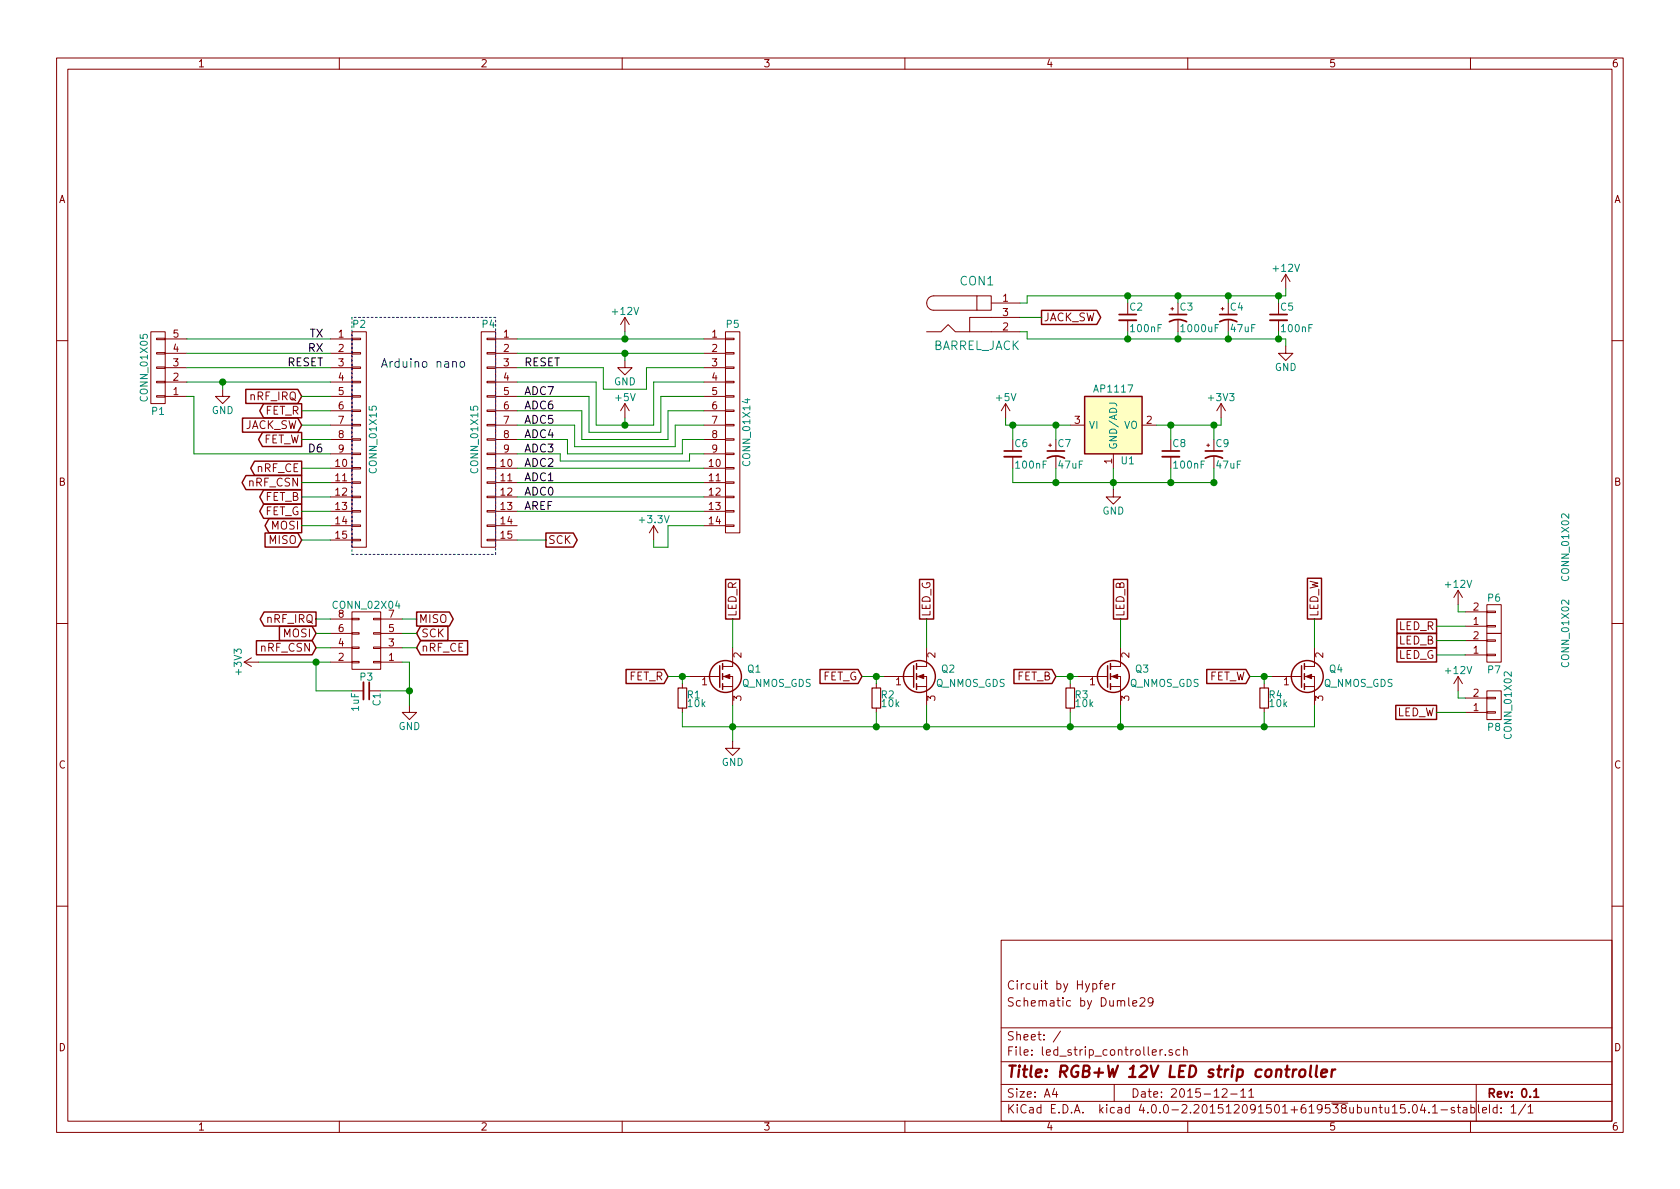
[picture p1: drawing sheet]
<svg xmlns="http://www.w3.org/2000/svg" width="297mm" height="210mm" viewBox="0 0 297 210" stroke-linecap="round" stroke-linejoin="round" font-family="sans-serif">
<g fill="none" stroke="#840000" stroke-width=".18">
<path d="M10 10.3h277v189.9h-277zM12 12.2h273v186.1h-273zM60 10.3v1.9M110 10.3v1.9M160 10.3v1.9M210 10.3v1.9M260 10.3v1.9M26.7 58.7h2.5v12.7h-2.5zM27.7 59.8h1.5v.3h-1.5zM29.2 59.9h3.8M58.4 59.9h3.8M62.2 59.8h1.6v.3h-1.6z"/>
<path d="M62.2 58.7h2.6v38.1h-2.6zM85.1 58.7h2.5v38.1h-2.5zM86.1 59.8h1.5v.3h-1.5zM87.6 59.9h3.8M110.5 56.1v2.6M110.5 56.1l-.8 1.3M110.5 56.1l.8 1.3M124.5 59.9h3.8M128.3 59.8h1.5v.3h-1.5zM128.3 58.7h2.5v35.5h-2.5zM163.8 58.7h2.6l1.2-1.3 1.3 1.3h11.4M172.7 52.3h2.6v2.6h-2.6z"/>
<path d="M172.7 52.3h-7.6a1.27 1.27 0 0 0-1.2 1.3 1.27 1.27 0 0 0 1.2 1.3h7.6M175.3 53.6h5M180.3 56.1h-8.9v2.6M199.4 56.6v2.1M207 54.6h.5M207.3 54.4v.5M208.3 53.6v2M208.3 56.6v2.1M215.9 54.6h.5M216.2 54.4v.5M217.2 53.6v2M217.2 56.6v2.1"/>
<path d="M226.1 56.6v2.1M227.3 48.5l-.7 1.3M227.3 48.5v2.5M227.3 48.5l.8 1.3M10 60.2h2M27.7 62.4h1.5v.2h-1.5zM27.7 64.9h1.5v.2h-1.5zM27.7 67.4h1.5v.3h-1.5zM27.7 70h1.5v.2h-1.5zM29.2 62.5h3.8M29.2 65h3.8M29.2 67.6h3.8"/>
<path d="M29.2 70.1h3.8M39.4 68.8v1.3h1.2l-1.2 1.3-1.3-1.3h1.3M58.4 62.5h3.8M58.4 65h3.8M58.4 67.6h3.8M58.4 70.1h3.8M58.4 72.6h3.8M58.4 75.2h3.8M58.4 77.7h3.8M62.2 77.6h1.6v.2h-1.6zM62.2 75.1h1.6v.2h-1.6zM62.2 72.5h1.6v.3h-1.6z"/>
<path d="M62.2 70h1.6v.2h-1.6zM62.2 67.4h1.6v.3h-1.6zM62.2 64.9h1.6v.2h-1.6zM62.2 62.4h1.6v.2h-1.6zM86.1 77.6h1.5v.2h-1.5zM86.1 75.1h1.5v.2h-1.5zM86.1 72.5h1.5v.3h-1.5zM86.1 70h1.5v.2h-1.5zM86.1 67.4h1.5v.3h-1.5zM86.1 64.9h1.5v.2h-1.5zM86.1 62.4h1.5v.2h-1.5zM87.6 62.5h3.8"/>
<path d="M87.6 65h3.8M87.6 67.6h3.8M87.6 70.1h3.8M87.6 72.6h3.8M87.6 75.2h3.8M87.6 77.7h3.8M110.5 63.7v1.3h1.3l-1.3 1.3-1.3-1.3h1.3M110.5 71.4l-.8 1.2M110.5 71.4v2.5M110.5 71.4l.8 1.2M124.5 62.5h3.8M124.5 65h3.8"/>
<path d="M124.5 67.6h3.8M124.5 70.1h3.8M124.5 72.6h3.8M124.5 75.2h3.8M124.5 77.7h3.8M128.3 77.6h1.5v.2h-1.5zM128.3 75.1h1.5v.2h-1.5zM128.3 72.5h1.5v.3h-1.5zM128.3 70h1.5v.2h-1.5zM128.3 67.4h1.5v.3h-1.5zM128.3 64.9h1.5v.2h-1.5zM128.3 62.4h1.5v.2h-1.5z"/>
<path d="M177.8 71.4l-.8 1.2M177.8 71.4v2.5M177.8 71.4l.8 1.2M185.4 78.7h.5M185.7 78.5v.5M186.7 77.7v2.1M189.2 75.2h2.6M201.9 75.2h2.6M213.4 78.7h.5M213.6 78.5v.5M214.6 77.7v2.1M215.9 71.4l.8 1.2"/>
<path d="M215.9 71.4v2.5M215.9 71.4l-.8 1.2M227.3 61.2v1.3h1.3l-1.3 1.2-1.2-1.2h1.2M285 60.2h2M58.4 80.3h3.8M58.4 82.8h3.8M58.4 85.3h3.8M58.4 87.9h3.8M58.4 90.4h3.8M58.4 93h3.8M58.4 95.5h3.8M62.2 95.4h1.6v.2h-1.6z"/>
<path d="M62.2 92.8h1.6v.3h-1.6zM62.2 90.3h1.6v.2h-1.6zM62.2 87.8h1.6v.2h-1.6zM62.2 85.2h1.6v.3h-1.6zM62.2 82.7h1.6v.2h-1.6zM62.2 80.1h1.6v.3h-1.6zM86.1 95.4h1.5v.2h-1.5zM86.1 92.8h1.5v.3h-1.5zM86.1 90.3h1.5v.2h-1.5zM86.1 87.8h1.5v.2h-1.5zM86.1 85.2h1.5v.3h-1.5zM86.1 82.7h1.5v.2h-1.5z"/>
<path d="M86.1 80.1h1.5v.3h-1.5zM87.6 80.3h3.8M87.6 82.8h3.8M87.6 85.3h3.8M87.6 87.9h3.8M87.6 90.4h3.8M87.6 93h3.8M87.6 95.5h3.8M115.6 93l-.8 1.2M115.6 93v2.5M115.6 93l.7 1.2M124.5 80.3h3.8"/>
<path d="M124.5 82.8h3.8M124.5 85.3h3.8M124.5 87.9h3.8M124.5 90.4h3.8M124.5 93h3.8M128.3 92.8h1.5v.3h-1.5zM128.3 90.3h1.5v.2h-1.5zM128.3 87.8h1.5v.2h-1.5zM128.3 85.2h1.5v.3h-1.5zM128.3 82.7h1.5v.2h-1.5zM128.3 80.1h1.5v.3h-1.5zM179.1 80.8v2"/>
<path d="M186.7 80.8v2M196.8 86.6v1.3h1.3l-1.3 1.2-1.2-1.2h1.2M196.8 80.3v2.5M207 80.8v2M214.6 80.8v2M10 110.3h2M43.2 117.1h2.5M43.2 117.1l1.2 .8M44.4 116.3l-1.2 .8M58.4 117.1h3.8M58.4 114.5h3.8M58.4 112h3.8"/>
<path d="M58.4 109.5h3.8M62.2 108.2h5.1v10.2h-5.1zM62.2 109.3h1.3v.3h-1.3zM62.2 111.9h1.3v.2h-1.3zM62.2 114.4h1.3v.3h-1.3zM62.2 117h1.3v.2h-1.3zM66 109.3h1.3v.3h-1.3zM66 111.9h1.3v.2h-1.3zM66 114.4h1.3v.3h-1.3zM66 117h1.3v.2h-1.3zM67.3 117.1h3.8M67.3 114.5h3.8"/>
<path d="M67.3 112h3.8M67.3 109.5h3.8M121.9 119.6h5.4M127.8 119.6h1.7v5.1M129.5 114.5v3.4h-1.7M156.2 119.6h5.3M162.1 119.6h1.7v5.1M163.8 114.5v3.4h-1.7M190.5 119.6h5.3M196.3 119.6h1.8v5.1M198.1 114.5v3.4h-1.8M224.8 119.6h5.3"/>
<path d="M230.6 119.6h1.8v5.1M232.4 114.5v3.4h-1.8M257.8 104.4l.8 1.3M257.8 104.4v2.5M257.8 119.6v2.6M257.8 104.4l-.8 1.3M257.8 119.6l.8 1.3M257.8 119.6l-.8 1.3M259.1 115.8h3.8M259.1 113.3h3.8M259.1 110.7h3.8M259.1 108.2h3.8"/>
<path d="M262.9 113.2h1.5v.2h-1.5zM262.9 115.7h1.5v.2h-1.5zM262.9 112h2.5v5.1h-2.5zM262.9 108.1h1.5v.2h-1.5zM262.9 110.6h1.5v.3h-1.5zM262.9 106.9h2.5v5.1h-2.5zM285 110.3h2M62.2 122.2h2.1M65.4 122.2h1.9M72.4 124.7v1.3h1.3l-1.3 1.2-1.3-1.2h1.3M120.6 120.9v.8M120.6 125.2v.8"/>
<path d="M127.8 121.4h1.7M129.5 131.1v1.2h1.3l-1.3 1.3-1.2-1.3h1.2M154.9 120.9v.8M154.9 125.2v.8M162.1 121.4h1.7M189.2 120.9v.8M189.2 125.2v.8M196.3 121.4h1.8M223.5 120.9v.8M223.5 125.2v.8M230.6 121.4h1.8M259.1 126h3.8"/>
<path d="M259.1 123.4h3.8M262.9 123.3h1.5v.3h-1.5zM262.9 125.9h1.5v.2h-1.5zM262.9 122.2h2.5v5h-2.5zM10 160.2h2M177 166.3h108v32h-108zM194.4 173.9h.5M194.9 173.4l-.3 .3v1.2M195.4 174.4l.7-.1-.1-.3-.4-.1-.2 .2v.7h.6M196.7 173.9v1M197.2 173.9l-.5 .3M200.3 177.4l.7-.1-.1-.3-.4-.1-.2 .2 .1 .7h.5"/>
<path d="M201.6 176.6l.2-.2h.4l.2 .5-.9 1h.9M203.9 177.1l-.3 .3h-.3l-.3-.3v-.4l.1-.2 .5-.1 .2 .2a1.19 1.19 0 0 1-.2 1.2l-.5 .1M285 160.2h2M60 198.3v1.9M110 198.3v1.9M160 198.3v1.9M177 194.8h108M177 191.8h108M177 187.8h108M177 181.8h108M186.4 192.5l-.3 1h.9M186.8 193v1"/>
<path d="M187.5 182.3l-1.3 2M197 191.8v3M205.1 185.6v1M205.5 185.6l-.4 .3M206 186.5v.1M207.3 185.7a.37 .37 0 0 0-.6 .1l.1 .2 .5 .2v.1l-.2 .3-.4-.1M208.6 185.7l-.4-.1-.3 .3 .1 .6 .2 .1 .4-.1M209.3 185.7l.2-.1 .4 .1v.9M209.3 185.1v1.5M210 198.3v1.9M216.1 192.7l.2-.2h.4l.3 .5-1 1h1M217.6 193.5h1.1"/>
<path d="M219.4 193l.4-.5v1.5M219.4 194h.8M220.8 193l.4-.5v1.5M220.8 194h.9M246.2 195.8l.4-.5v1.5M246.2 196.8h.8M248.4 195.3h-.7l-.1 .7 .2-.1 .5 .1 .2 .2-.1 .5-.2 .1-.6-.1M249.1 196.7v.1M249.9 195.5l.2-.2a.81 .81 0 0 1 .6 .6 .81 .81 0 0 1-.3 .8l-.2 .1a.79 .79 0 0 1-.3-1.3zM251.5 195.2l-.3 1.1h.9M251.9 195.8v1M252.7 196.7v.1"/>
<path d="M253.3 195.8l.4-.5v1.5M253.3 196.8h.9M254.8 196.3h1.1M257.1 195.9a.37 .37 0 0 0-.5 .1v.3l.5 .1 .1 .1-.2 .3-.4-.1M257.7 195.8h.5M257.9 195.3v1.3l.3 .2M258.7 195.9h.6l.1 .9M259.4 196.2l-.5 .1-.3 .2 .3 .3 .5-.1M260 198.3v1.9M260.1 195.9l.4-.1 .3 .3-.1 .6h-.6M260.1 195.3v1.5M261 191.8v6.5"/>
<path d="M261.4 195.3v1.3l.2 .2M262.1 196.3l.7-.1v-.3l-.4-.1-.3 .2 .1 .7h.6M269.7 195.2l-1.2 2M270.2 195.8l.4-.5v1.5M270.2 196.8h.8"/>
</g>
<g fill="none" stroke="#840000" stroke-width=".3">
<path d="M197.9 55.6h3M206.8 56.9a3.2 3.2 0 0 1 3 0M206.8 55.6h3M215.6 56.9a3.2 3.2 0 0 1 3.1 0M215.6 55.6h3.1M224.5 55.6h3.1M177.5 79.8h3.1M185.2 79.8h3M205.5 79.8h3M213.1 79.8h3.1M185.2 81a3.2 3.2 0 0 1 3 0M213.1 81a3.2 3.2 0 0 1 3.1 0"/>
<path d="M65.3 120.6v3.1M271.2 193l.4-.5v1.5M271.2 194h.9"/>
</g>
<path d="M229.9 189.3a.51 .51 0 0 1 .5-.2 .51 .51 0 0 1 .4 .4l-.1 .6a.54 .54 0 0 1-.5 .4 .54 .54 0 0 1-.5-.4zM231.8 188.4l-.2 1.8 .3 .2M232.8 188.4l-.2 1.8 .3 .2M233.6 189.8l1-.2v-.4l-.6-.1-.3 .3v.9l.1 .1 .6-.1M235.5 189.1l-.1 1.3M236.1 189.1a.54 .54 0 0 0-.6 .4" fill="none" stroke="#840000" stroke-width=".41"/>
<path d="M80 64.1l.1-.1a.36 .36 0 0 1 .6 .2v.7M81.4 64.1l.2-.2 .5 .2v.6l-.1 .2h-.4l-.2-.1z" fill="none" stroke="#0000c2" stroke-width=".18"/>
<g fill="none" stroke="#840000" stroke-width=".25">
<path d="M184.1 54.9h9.8l.7 1.2-.7 1.3h-9.8zM42.9 73.9h9.8l.6 1.3-.6 1.2h-9.8zM43.5 68.9h9.2l.6 1.2-.6 1.2h-9.2zM46.4 76.5h6.9v2.5h-6.9l-.7-1.3zM46.6 71.4h6.7v2.5h-6.7l-.7-1.3zM191.8 70.1h10.1v10.2h-10.1zM43.5 84.1h9.8v2.5h-9.8l-.7-1.3zM45 81.6h8.3v2.4h-8.3l-.7-1.2zM46.6 89.2h6.7v2.5h-6.7l-.7-1.3zM46.6 86.6h6.7v2.5h-6.7l-.7-1.2zM46.9 94.3h5.8l.6 1.2-.6 1.2h-5.8zM47.5 91.7h5.8v2.5h-5.8l-.6-1.2z"/>
<path d="M96.5 94.3h4.9l.7 1.2-.7 1.2h-4.9zM45.3 113.3h9.9l.7 1.2-.7 1.3h-9.9zM46.7 108.2h9.2v2.5h-9.2l-.7-1.2zM49.4 110.8h5.8l.7 1.2-.7 1.3h-5.8zM73.7 108.2h5.8l.6 1.3-.6 1.2h-5.8zM74.3 110.8h4.9v2.5h-4.9l-.6-1.3zM74.3 113.3h8.4v2.5h-8.4l-.6-1.3zM110.7 118.4h6.7l.7 1.2-.7 1.3h-6.7zM127.3 117.7v3.8M127.8 117.3v1.1M127.8 119.1v1M128.3 102.5h2.5v7h-2.5z"/>
<path d="M145 118.4h6.7l.7 1.2-.7 1.3h-6.7zM161.5 117.7v3.8M162.1 117.3v1.1M162.1 119.1v1M162.6 102.5h2.5v7h-2.5zM179.3 118.4h6.7l.7 1.2-.7 1.3h-6.7zM195.8 117.7v3.8M196.3 117.3v1.1M196.3 119.1v1M196.9 102.5h2.5v7h-2.5zM213.4 118.4h6.9l.7 1.2-.7 1.3h-6.9zM230.1 117.7v3.8"/>
<path d="M230.6 117.3v1.1M230.6 119.1v1M231.2 102.3h2.5v7.2h-2.5zM247 109.5h7v2.5h-7zM247 114.6h7v2.5h-7zM247 112h7v2.5h-7zM127.8 120.9v1M162.1 120.9v1M196.3 120.9v1M230.6 120.9v1M246.8 124.7h7.2v2.5h-7.2z"/>
<circle cx="128.3" cy="119.6" r="2.82"/>
<circle cx="162.6" cy="119.6" r="2.82"/>
<circle cx="196.8" cy="119.6" r="2.82"/>
<circle cx="231.1" cy="119.6" r="2.82"/>
</g>
<path d="M197.9 56.6h3M224.5 56.6h3.1M177.5 80.8h3.1M205.5 80.8h3M64.3 120.6v3.1" fill="none" stroke="#840000" stroke-width=".33"/>
<g fill="#840000" stroke="#840000" stroke-width=".18">
<path d="M230.9 119.6l1-.4v.8z"/>
<path d="M196.6 119.6l1-.4v.8z"/>
<path d="M162.3 119.6l1-.4v.8z"/>
<path d="M128 119.6l1-.4v.8z"/>
</g>
<g fill="none" stroke="#008400" stroke-width=".18">
<path d="M33 59.9h25.4M91.4 59.9h33.1M110.5 58.7v1.2M180.3 58.7h1.3v1.2h45.7v1.3M180.3 56.1h3.8M199.4 52.3v1.3M199.4 58.7v1.2M208.3 52.3v1.3M208.3 58.7v1.2M217.2 52.3v1.3M217.2 58.7v1.2M226.1 52.3v1.3"/>
<path d="M226.1 58.7v1.2M227.3 51v1.3h-45.7v1.3h-1.3M33 70.1h1.3v10.2h24.1M33 62.5h25.4M33 65h25.4M33 67.6h25.4M39.4 67.6v1.2M53.3 72.6h5.1M53.3 77.7h5.1M53.3 70.1h5.1M53.3 75.2h5.1M91.4 72.6h11.5v5.1h15.2v-5.1h6.4"/>
<path d="M91.4 77.7h8.9v2.6h20.3v-2.6h3.9M91.4 70.1h12.7v6.3h12.7v-6.3h7.7M91.4 62.5h33.1M91.4 65h15.3v3.8h7.6v-3.8h10.2M91.4 67.6h14v7.6h10.2v-7.6h8.9M91.4 75.2h10.2v3.8h17.8v-3.8h5.1M110.5 62.5v1.2M110.5 73.9v1.3M177.8 73.9v1.3h11.4M179.1 75.2v2.5M186.7 75.2v2.5M207 75.2v2.5"/>
<path d="M214.6 75.2v2.5M215.9 73.9v1.3h-11.4M53.3 87.9h5.1M53.3 90.4h5.1M53.3 82.8h5.1M53.3 85.3h5.1M53.3 95.5h5.1M53.3 93h5.1M91.4 87.9h33.1M91.4 90.4h33.1M91.4 82.8h33.1M91.4 85.3h33.1"/>
<path d="M91.4 95.5h5.1M91.4 80.3h7.7v1.2h22.8v-1.2h2.6M124.5 93h-6.4v3.8h-2.5v-1.3M179.1 82.8v2.5h35.5v-2.5M186.7 82.8v2.5M196.8 82.8v3.8M207 82.8v2.5M45.7 117.1h12.7M55.9 114.5h2.5M55.9 112h2.5M55.9 109.5h2.5M55.9 117.1v5.1h6.3"/>
<path d="M71.1 117.1h1.3v7.6M71.1 114.5h2.6M71.1 112h2.6M71.1 109.5h2.6M118.1 119.6h3.8M120.6 119.6v1.3M129.5 109.5v5M152.4 119.6h3.8M154.9 119.6v1.3M163.8 109.5v5M186.7 119.6h3.8M189.2 119.6v1.3"/>
<path d="M198.1 109.5v5M221 119.6h3.8M223.5 119.6v1.3M232.4 109.5v5M254 110.7h5.1M254 115.8h5.1M254 113.3h5.1M257.8 106.9v1.3h1.3M67.3 122.2h5.1M129.5 124.7v6.4M154.9 126v2.5M163.8 124.7v3.8"/>
<path d="M189.2 126v2.5M198.1 124.7v3.8M223.5 126v2.5M232.4 124.7v3.8h-111.8v-2.5M254 126h5.1M257.8 122.2v1.2h1.3"/>
</g>
<g fill="#008400" stroke="#008400" stroke-width=".25">
<circle cx="110.5" cy="62.5" r=".51"/>
<circle cx="110.5" cy="59.9" r=".51"/>
<circle cx="39.4" cy="67.6" r=".51"/>
<circle cx="110.5" cy="75.2" r=".51"/>
<circle cx="55.9" cy="117.1" r=".51"/>
<circle cx="72.4" cy="122.2" r=".51"/>
<circle cx="198.1" cy="128.5" r=".51"/>
<circle cx="163.8" cy="128.5" r=".51"/>
<circle cx="129.5" cy="128.5" r=".51"/>
<circle cx="199.4" cy="59.9" r=".51"/>
<circle cx="199.4" cy="52.3" r=".51"/>
<circle cx="208.3" cy="52.3" r=".51"/>
<circle cx="217.2" cy="52.3" r=".51"/>
<circle cx="226.1" cy="52.3" r=".51"/>
<circle cx="226.1" cy="59.9" r=".51"/>
<circle cx="217.2" cy="59.9" r=".51"/>
<circle cx="208.3" cy="59.9" r=".51"/>
<circle cx="223.5" cy="128.5" r=".51"/>
<circle cx="189.2" cy="128.5" r=".51"/>
<circle cx="189.2" cy="119.6" r=".51"/>
<circle cx="223.5" cy="119.6" r=".51"/>
<circle cx="154.9" cy="119.6" r=".51"/>
<circle cx="154.9" cy="128.5" r=".51"/>
<circle cx="120.7" cy="119.6" r=".51"/>
<circle cx="186.7" cy="75.2" r=".51"/>
<circle cx="186.7" cy="85.3" r=".51"/>
<circle cx="196.9" cy="85.3" r=".51"/>
<circle cx="207" cy="85.3" r=".51"/>
<circle cx="207" cy="75.2" r=".51"/>
<circle cx="214.6" cy="75.2" r=".51"/>
<circle cx="214.6" cy="85.3" r=".51"/>
<circle cx="179.1" cy="75.2" r=".51"/>
</g>
<path d="M62.2 56.1v41.9M87.6 56.1h-25.4M62.2 98h25.4M87.6 98v-41.9" fill="none" stroke="#0000c2" stroke-width=".18" stroke-dasharray=".3 .4"/>
<path d="M119.9 121.7h1.5v3.5h-1.5zM154.2 121.7h1.5v3.5h-1.5zM188.5 121.7h1.5v3.5h-1.5zM222.8 121.7h1.5v3.5h-1.5z" fill="none" stroke="#840000" stroke-width=".2"/>
<path d="M191.8 70.1h10.1v10.2h-10.1z" fill="#ffffc2" stroke="#ffffc2" stroke-width=".18"/>
<text font-size="2.8" fill="#840000" x="178" y="190.5">Title: RGB+W 12V LED strip controller</text>
<g font-size="2.1" fill="#008484">
<text x="169.8" y="50.5">CON1</text>
<text x="164.8" y="61.9">BARREL_JACK</text>
</g>
<text font-size="2.1" fill="#0000c2" x="67.3" y="65">Arduino nano</text>
<g font-size="2.1" fill="#840000">
<text x="178" y="178">Schematic by Dumle29</text>
<text x="178" y="175">Circuit by Hypfer</text>
<text x="178" y="184">Sheet: /</text>
<text x="178" y="186.7">File: led_strip_controller.sch</text>
<text x="178" y="196.9">KiCad E.D.A. kicad 4.0.0-2.201512091501+619538ubuntu15.04.1-stable</text>
<text x="178" y="194.1">Size: A4</text>
<text x="200" y="194.1">Date: 2015-12-11</text>
<text x="263" y="194.1">Rev: 0.1</text>
<text x="263" y="196.9">Id: 1/1</text>
</g>
<g font-size="1.9">
<text x="54.7" y="59.7">TX</text>
<text x="50.7" y="64.8">RESET</text>
<text x="54.5" y="62.2">RX</text>
<text x="92.7" y="64.8">RESET</text>
<text x="92.7" y="69.8">ADC7</text>
<text x="92.7" y="72.4">ADC6</text>
<text x="92.7" y="74.9">ADC5</text>
<text x="92.7" y="77.5">ADC4</text>
<text x="54.7" y="80">D6</text>
<text x="92.7" y="80">ADC3</text>
<text x="92.7" y="82.5">ADC2</text>
<text x="92.7" y="85.1">ADC1</text>
<text x="92.7" y="87.6">ADC0</text>
<text x="92.7" y="90.2">AREF</text>
</g>
<g font-size="1.9" fill="#840000">
<text x="184.6" y="56.8">JACK_SW</text>
<text x="44.2" y="70.8">nRF_IRQ</text>
<text x="43" y="75.9">JACK_SW</text>
<text x="46.8" y="73.3">FET_R</text>
<text x="45.4" y="83.5">nRF_CE</text>
<text x="46.3" y="78.4">FET_W</text>
<text x="44" y="86">nRF_CSN</text>
<text x="46.8" y="88.6">FET_B</text>
<text x="46.7" y="91.1">FET_G</text>
<text x="48" y="93.6">MOSI</text>
<text x="47.5" y="96.2">MISO</text>
<text x="96.9" y="96.2">SCK</text>
<text x="47.1" y="110.2">nRF_IRQ</text>
<text x="50.1" y="112.7">MOSI</text>
<text x="74.1" y="110.2">MISO</text>
<text x="74.5" y="112.7">SCK</text>
<text x="130.2" y="109.1" transform="rotate(-90 130.2 109.1)">LED_R</text>
<text x="164.5" y="109.1" transform="rotate(-90 164.5 109.1)">LED_G</text>
<text x="198.8" y="109.1" transform="rotate(-90 198.8 109.1)">LED_B</text>
<text x="233.1" y="109.1" transform="rotate(-90 233.1 109.1)">LED_W</text>
<text x="247.2" y="111.4">LED_R</text>
<text x="247.2" y="114">LED_B</text>
<text x="46.1" y="115.2">nRF_CSN</text>
<text x="74.5" y="115.2">nRF_CE</text>
<text x="247.1" y="116.5">LED_G</text>
<text x="111.1" y="120.3">FET_R</text>
<text x="145.3" y="120.3">FET_G</text>
<text x="179.7" y="120.3">FET_B</text>
<text x="213.5" y="120.3">FET_W</text>
<text x="246.8" y="126.7">LED_W</text>
</g>
<g font-size="1.8" fill="#840000">
<text x="35" y="11.9">1</text>
<text x="85" y="11.9">2</text>
<text x="135" y="11.9">3</text>
<text x="185" y="11.9">4</text>
<text x="235" y="11.9">5</text>
<text x="285" y="11.9">6</text>
<text x="10.4" y="35.9">A</text>
<text x="285.4" y="35.9">A</text>
<text x="177.3" y="53.3">1</text>
<text x="30.6" y="59.7">5</text>
<text x="59.8" y="59.7">1</text>
<text x="89.1" y="59.7">1</text>
<text x="125.9" y="59.7">1</text>
<text x="177.3" y="58.4">2</text>
<text x="177.3" y="55.9">3</text>
<text x="30.6" y="64.8">3</text>
<text x="30.6" y="62.2">4</text>
<text x="59.8" y="62.2">2</text>
<text x="59.8" y="64.8">3</text>
<text x="89.1" y="62.2">2</text>
<text x="89.1" y="64.8">3</text>
<text x="125.9" y="62.2">2</text>
<text x="125.9" y="64.8">3</text>
<text x="30.6" y="69.8">1</text>
<text x="30.6" y="67.3">2</text>
<text x="59.8" y="67.3">4</text>
<text x="59.8" y="69.8">5</text>
<text x="89.1" y="67.3">4</text>
<text x="89.1" y="69.8">5</text>
<text x="125.9" y="67.3">4</text>
<text x="125.9" y="69.8">5</text>
<text x="59.8" y="72.4">6</text>
<text x="59.8" y="74.9">7</text>
<text x="59.8" y="77.5">8</text>
<text x="89.1" y="72.4">6</text>
<text x="89.1" y="74.9">7</text>
<text x="89.1" y="77.5">8</text>
<text x="125.9" y="72.4">6</text>
<text x="125.9" y="74.9">7</text>
<text x="125.9" y="77.5">8</text>
<text x="190" y="74.9">3</text>
<text x="202.7" y="74.9">2</text>
<text x="59.4" y="82.5">10</text>
<text x="59.8" y="80">9</text>
<text x="88.6" y="82.5">10</text>
<text x="89.1" y="80">9</text>
<text x="125.4" y="82.5">10</text>
<text x="125.9" y="80">9</text>
<text x="196.6" y="82" transform="rotate(-90 196.6 82)">1</text>
<text x="10.4" y="85.9">B</text>
<text x="59.4" y="85.1">11</text>
<text x="59.4" y="87.6">12</text>
<text x="88.6" y="85.1">11</text>
<text x="88.6" y="87.6">12</text>
<text x="125.4" y="85.1">11</text>
<text x="125.4" y="87.6">12</text>
<text x="285.4" y="85.9">B</text>
<text x="59.4" y="90.2">13</text>
<text x="59.4" y="92.7">14</text>
<text x="59.4" y="95.2">15</text>
<text x="88.6" y="90.2">13</text>
<text x="88.6" y="92.7">14</text>
<text x="88.6" y="95.2">15</text>
<text x="125.4" y="90.2">13</text>
<text x="125.4" y="92.7">14</text>
<text x="260.5" y="107.9">2</text>
<text x="59.8" y="111.8">6</text>
<text x="59.8" y="109.2">8</text>
<text x="68.7" y="111.8">5</text>
<text x="68.7" y="109.2">7</text>
<text x="260.5" y="113">2</text>
<text x="260.5" y="110.5">1</text>
<text x="59.8" y="116.8">2</text>
<text x="59.8" y="114.3">4</text>
<text x="68.7" y="116.8">1</text>
<text x="68.7" y="114.3">3</text>
<text x="131.1" y="116.3" transform="rotate(-90 131.1 116.3)">2</text>
<text x="165.4" y="116.3" transform="rotate(-90 165.4 116.3)">2</text>
<text x="199.6" y="116.3" transform="rotate(-90 199.6 116.3)">2</text>
<text x="233.9" y="116.3" transform="rotate(-90 233.9 116.3)">2</text>
<text x="260.5" y="115.6">1</text>
<text x="124.1" y="121.2">1</text>
<text x="131.1" y="123.9" transform="rotate(-90 131.1 123.9)">3</text>
<text x="158.4" y="121.2">1</text>
<text x="165.4" y="123.9" transform="rotate(-90 165.4 123.9)">3</text>
<text x="192.7" y="121.2">1</text>
<text x="199.6" y="123.9" transform="rotate(-90 199.6 123.9)">3</text>
<text x="227" y="121.2">1</text>
<text x="233.9" y="123.9" transform="rotate(-90 233.9 123.9)">3</text>
<text x="260.5" y="125.7">1</text>
<text x="260.5" y="123.2">2</text>
<text x="10.4" y="135.9">C</text>
<text x="285.4" y="135.9">C</text>
<text x="10.4" y="185.9">D</text>
<text x="285.4" y="185.9">D</text>
<text x="35" y="199.9">1</text>
<text x="85" y="199.9">2</text>
<text x="135" y="199.9">3</text>
<text x="185" y="199.9">4</text>
<text x="235" y="199.9">5</text>
<text x="285" y="199.9">6</text>
</g>
<g font-size="1.8" fill="#008484">
<text x="225.2" y="48.1">+12V</text>
<text x="62.4" y="58">P2</text>
<text x="85.3" y="58">P4</text>
<text x="108.4" y="55.7">+12V</text>
<text x="128.5" y="58">P5</text>
<text x="199.8" y="54.9">C2</text>
<text x="200.1" y="58.7">100nF</text>
<text x="208.7" y="54.9">C3</text>
<text x="209" y="58.7">1000uF</text>
<text x="217.6" y="54.9">C4</text>
<text x="217.7" y="58.7">47uF</text>
<text x="226.4" y="54.9">C5</text>
<text x="226.7" y="58.7">100nF</text>
<text x="225.4" y="65.6">GND</text>
<text x="26.1" y="70.7" transform="rotate(-90 26.1 70.7)">CONN_01X05</text>
<text x="108.5" y="68.1">GND</text>
<text x="108.9" y="70.9">+5V</text>
<text x="176.2" y="70.9">+5V</text>
<text x="193.6" y="69.4">AP1117</text>
<text x="213.8" y="70.9">+3V3</text>
<text x="26.9" y="73.3">P1</text>
<text x="37.4" y="73.2">GND</text>
<text x="192.5" y="75.8">VI</text>
<text x="198.6" y="75.8">VO</text>
<text x="66.6" y="83.4" transform="rotate(-90 66.6 83.4)">CONN_01X15</text>
<text x="84.5" y="83.4" transform="rotate(-90 84.5 83.4)">CONN_01X15</text>
<text x="132.6" y="82.1" transform="rotate(-90 132.6 82.1)">CONN_01X14</text>
<text x="179.5" y="79">C6</text>
<text x="179.7" y="82.8">100nF</text>
<text x="187.1" y="79">C7</text>
<text x="187.2" y="82.8">47uF</text>
<text x="197.5" y="79.5" transform="rotate(-90 197.5 79.5)">GND/ADJ</text>
<text x="198.3" y="82.1">U1</text>
<text x="207.4" y="79">C8</text>
<text x="207.7" y="82.8">100nF</text>
<text x="215" y="79">C9</text>
<text x="215.2" y="82.8">47uF</text>
<text x="113.2" y="92.5">+3.3V</text>
<text x="194.9" y="91">GND</text>
<text x="59.1" y="107.6">CONN_02X04</text>
<text x="255.7" y="103.9">+12V</text>
<text x="263.1" y="106.4">P6</text>
<text x="277.4" y="102.4" transform="rotate(-90 277.4 102.4)">CONN_01X02</text>
<text x="42.7" y="119.2" transform="rotate(-90 42.7 119.2)">+3V3</text>
<text x="132.2" y="118.9">Q1</text>
<text x="166.5" y="118.9">Q2</text>
<text x="200.8" y="118.9">Q3</text>
<text x="235.1" y="118.9">Q4</text>
<text x="255.7" y="119.2">+12V</text>
<text x="263.1" y="119.1">P7</text>
<text x="277.4" y="117.6" transform="rotate(-90 277.4 117.6)">CONN_01X02</text>
<text x="63.4" y="125.7" transform="rotate(-90 63.4 125.7)">1uF</text>
<text x="63.7" y="120.3">P3</text>
<text x="67.3" y="124.8" transform="rotate(-90 67.3 124.8)">C1</text>
<text x="121.5" y="123.5">R1</text>
<text x="121.7" y="125">10k</text>
<text x="131.1" y="121.5">Q_NMOS_GDS</text>
<text x="155.8" y="123.5">R2</text>
<text x="156" y="125">10k</text>
<text x="165.4" y="121.5">Q_NMOS_GDS</text>
<text x="190.1" y="123.5">R3</text>
<text x="190.2" y="125">10k</text>
<text x="199.7" y="121.5">Q_NMOS_GDS</text>
<text x="224.4" y="123.5">R4</text>
<text x="224.5" y="125">10k</text>
<text x="234" y="121.5">Q_NMOS_GDS</text>
<text x="70.4" y="129.1">GND</text>
<text x="263.1" y="129.2">P8</text>
<text x="267.3" y="130.3" transform="rotate(-90 267.3 130.3)">CONN_01X02</text>
<text x="127.6" y="135.4">GND</text>
</g>
</svg>
